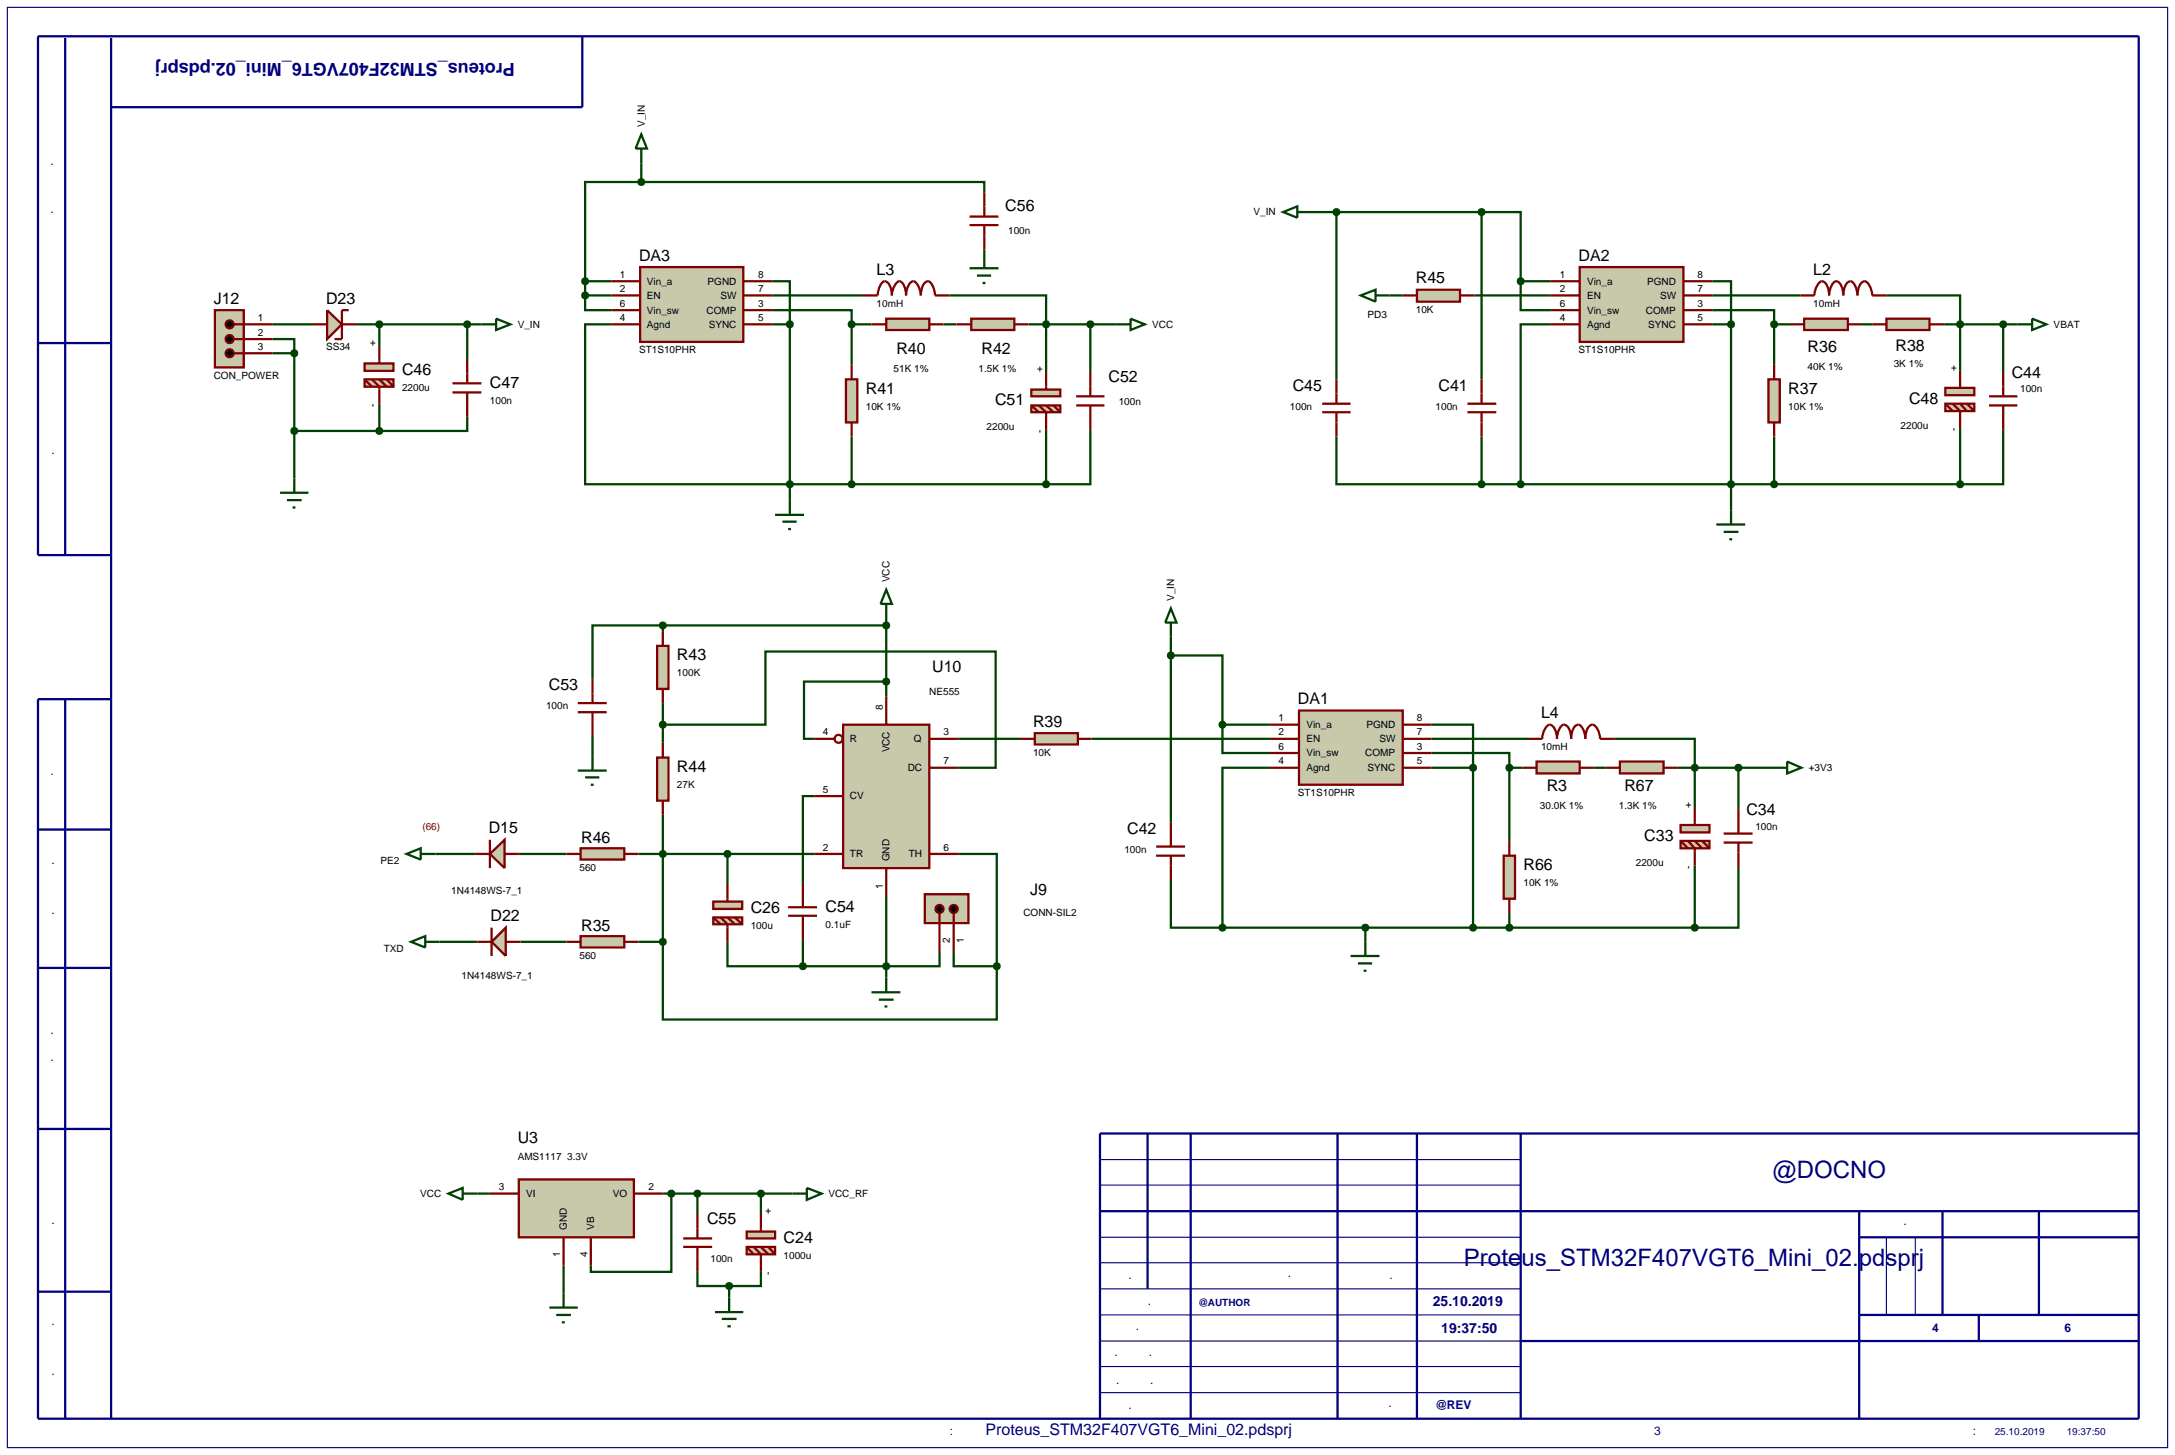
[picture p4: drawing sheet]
<svg xmlns="http://www.w3.org/2000/svg" width="384mm" height="257mm" viewBox="0 0 384 257" stroke-linecap="round" stroke-linejoin="round" font-family="sans-serif">
<path d="M1.3 1.3h381v254h-381zM194 218.2h74.2M194 209h74.2M194 204.5h74.2M332.7 218.2v13.7M337.8 218.2v13.7M194 222.7h74.2M194 231.9h74.2M194 236.5h74.2M194 227.3h74.2M194 241h74.2M194 245.6h74.2" fill="none" stroke="#000080" stroke-width=".2"/>
<g fill="none" stroke="#000080" stroke-width=".4">
<path d="M11.5 6.7v91.2M19.6 6.7v243.5M102.7 6.4v12.5h-83.1M6.7 60.5h12.9M19.6 97.9h-12.9v-91.5h370.5v243.8h-370.5v-126.9h12.9M11.5 123.3v126.9M6.7 146.3h12.9M6.7 170.7h12.9M6.7 199.1h12.9M202.4 199.9v27.4M210 199.9v50.3M235.9 199.9v50.3"/>
<path d="M249.9 199.9v50.3M268.2 199.9v50.3M377.2 199.9h-183.2v50.3M194 213.6h183.2M327.9 213.6v36.6M327.9 218.2h49.3M342.6 213.6v18.3M359.6 213.6v18.3M6.7 227.8h12.9M268.2 236.5h109M327.9 231.9h49.3M349 231.9v4.6"/>
</g>
<g fill="none" stroke="#004000" stroke-width=".4">
<path d="M113.1 32.1h60.5v1.8M113.1 32.1h-9.9v17.5M113.1 28.8v3.3M226.3 37.4l2.5-1v2zM228.8 37.4h32.5M235.7 37.4v29.5M261.3 37.4h6.9v12.2M261.3 37.4v29.5M48.1 59.8h3.8v2.5M48.1 57.2h7.1M62.8 57.2h22.1M66.9 57.2v3.8"/>
<path d="M82.4 57.2v6.1M103.2 52.1v2.6h4.6M103.2 52.1h4.6M103.2 49.6h4.6M103.2 49.6v2.5M107.8 57.2h-4.6v28.2h81.3M136.2 54.7h14v2.5M136.2 49.6h3.1v7.6M136.2 52.1h16M136.2 57.2h3.1M139.3 57.2v31M150.2 57.2h3.5"/>
<path d="M150.2 57.2v7.1M166.4 57.2h2.3M167.5 52.1h17v5.1l.2-.2v.5h-.2v8.1M173.6 44v.8M181.4 57.2h15.4M192.3 57.2v8.4M240 52.1l2.6-1v2.1zM242.6 52.1h4.8M260.1 52.1h13.4M268.2 49.6v5.1h5.3M268.2 49.6h5.3M273.5 57.2h-5.3v28.2"/>
<path d="M302 49.6h3.3v7.6M302 54.7h10.9v2.5M302 52.1h15.5M302 57.2h3.3M305.3 57.2v32.8M312.9 57.2v7.1M312.9 57.2h2.8M328.4 57.2h1.8M332.7 52.1h13v13.3M342.9 57.2h12.9M353.3 57.2v8.4M48.1 62.3h3.8"/>
<path d="M51.9 62.3v22.1M51.9 76h15M66.9 71.2v4.8M82.4 73.5v2.5h-15.5M150.2 77v8.4M184.5 75.8v9.6M192.3 75.8v9.6h-7.8M235.7 77v8.4h25.6M261.3 77v8.4M312.9 77v8.4M345.7 75.5v9.9M353.3 75.8v9.6h-7.6"/>
<path d="M261.3 85.4h84.4M116.9 110.3h-12.4v9.4M116.9 110.3v1M116.9 110.3h39.4M156.3 109v13.8M206.5 115.6h9.1v12.2M206.5 112.3v32.7M104.5 129.8v3.5M116.9 127.8h18.1v-12.9h40.6v20.5h-6.6M116.9 124v7M156.3 120.2h-14.5v10.1h1.8M169 130.3h10.9"/>
<path d="M192.5 130.3h31.5M215.6 127.8v5h8.4M215.6 127.8h8.4M224 135.4h-8.4v28.2M252.5 127.8h7.3v7.6M252.5 132.8h13.7v2.6M252.5 130.3h17M252.5 135.4h7.3M259.8 135.4v28.2M266.2 135.4v12.9M266.2 135.4h2.3M281.2 135.4h2"/>
<path d="M284.7 130.3h14.2v12.2M295.9 135.4h16.8M306.6 135.4v7.3M76.8 150.6h7.1M91.5 150.6h8.4M112.6 150.6h31M116.9 143.7v22.4M128.3 150.6v5.3M143.6 140.4h-2v15.3M156.3 158.2v14.2M169 150.6h6.8v19.8M206.5 155.2v8.4h9.1"/>
<path d="M298.9 152.6v11M306.6 152.9v10.7h-7.7M77.5 166.1h6.7M91.8 166.1h8.1M112.6 166.1h4.3M116.9 166.1v13.7h58.9v-9.4M128.3 166.1v4.3h13.3M141.6 165.8v4.6M165.7 167.9v2.5h-24.1M168.2 167.9v2.5h7.6M215.6 163.6h83.3M240.8 163.6v2.5"/>
<path d="M266.2 161v2.6M84.2 210.5h2.2M116.9 210.5h22.9M118.4 210.5v13.8h-14.2v-1.1M123 210.5v3.6M134.2 210.5v3.6M99.4 223.2v4.9M123 224.3v2.5h5.6M128.6 226.8v2M134.2 224.3v2.5h-5.6"/>
</g>
<path d="M258.8 72.7h5.1M258.8 71.2h5.1M261.3 66.9v4.3M261.3 72.7v4.3" fill="none" stroke="#800000" stroke-width=".4"/>
<path d="M249.9 51.1h7.6v2.1h-7.6z" fill="#c8c8aa" stroke="#800000" stroke-width=".4"/>
<path d="M247.4 52.1h2.5M257.5 52.1h2.6" fill="none" stroke="#800000" stroke-width=".4"/>
<path d="M311.9 66.9h2v7.6h-2z" fill="#c8c8aa" stroke="#800000" stroke-width=".4"/>
<path d="M312.9 64.3v2.6M312.9 74.5v2.5" fill="none" stroke="#800000" stroke-width=".4"/>
<path d="M332.7 56.2h7.6v2h-7.6z" fill="#c8c8aa" stroke="#800000" stroke-width=".4"/>
<path d="M317.5 52.1h2.5a2.73 2.73 0 0 1 1.3-2.5 1.5 1.5 0 0 1 1.1 1.3l.2 1.2a2.7 2.7 0 0 1 1.2-2.5 1.5 1.5 0 0 1 1.1 1.3l.2 1.2a3.1 3.1 0 0 1 .9-2.4l.4-.1a2.7 2.7 0 0 1 1.2 2.5 3.1 3.1 0 0 1 .9-2.4 .9 .9 0 0 1 1.2 .7l.4 1.1 .1 .6h2.5M330.2 57.2h2.5M340.3 57.2h2.6M350.8 71.5h5M350.8 69.9h5M353.3 65.6v4.3M353.3 71.5v4.3" fill="none" stroke="#800000" stroke-width=".4"/>
<path d="M355.8 57.2h2.6M358.4 56.2l2.5 1-2.5 1z" fill="none" stroke="#004000" stroke-width=".4"/>
<path d="M312.6 85l.3-.1-.5 .5zM312.9 84.9l.4 .2 .1 .3zM313.4 85.4l-.1 .3-.4 .2zM312.4 85.4l.5 .5-.3-.1z" fill="#004000" stroke="#004000" stroke-width=".4"/>
<path d="M312.9 84.9l.5 .5-.5 .5-.5-.5z" fill="#004000"/>
<path d="M345.4 56.8l.3-.1-.5 .5zM345.7 56.7l.4 .2 .1 .3zM346.2 57.2l-.1 .3-.4 .2zM345.2 57.2l.5 .5-.3-.1z" fill="#004000" stroke="#004000" stroke-width=".4"/>
<path d="M345.7 56.7l.5 .5-.5 .5-.5-.5z" fill="#004000"/>
<path d="M353 56.8l.3-.1-.5 .5zM353.3 56.7l.3 .1 .2 .4zM353.3 57.7l.5-.5-.2 .4zM352.8 57.2l.5 .5-.4-.2z" fill="#004000" stroke="#004000" stroke-width=".4"/>
<path d="M353.3 56.7l.5 .5-.5 .5-.5-.5z" fill="#004000"/>
<path d="M233.2 72.7h5M233.2 71.2h5M235.7 66.9v4.3M235.7 72.7v4.3" fill="none" stroke="#800000" stroke-width=".4"/>
<path d="M235.4 37l.3-.1-.5 .5zM235.7 36.9l.4 .2 .1 .3zM235.7 37.9l.5-.5-.2 .4zM235.2 37.4l.5 .5-.3-.1z" fill="#004000" stroke="#004000" stroke-width=".4"/>
<path d="M235.7 36.9l.5 .5-.5 .5-.5-.5z" fill="#004000"/>
<path d="M261 85l.3-.1-.5 .5zM261.3 84.9l.4 .2 .1 .3zM261.8 85.4l-.2 .4-.3 .1zM260.8 85.4l.5 .5-.4-.2z" fill="#004000" stroke="#004000" stroke-width=".4"/>
<path d="M261.3 84.9l.5 .5-.5 .5-.5-.5z" fill="#004000"/>
<path d="M37.9 54.7h5.1v10.1h-5.1z" fill="#c8c8aa" stroke="#800000" stroke-width=".4"/>
<path d="M41.2 57.2h6.9M41.2 59.8h6.9M41.2 62.3h6.9" fill="none" stroke="#800000" stroke-width=".4"/>
<g fill="#000" stroke="#800000" stroke-width=".4">
<path d="M40 56.7l.5-.2-.7 .7zM40.5 56.5a.68 .68 0 0 1 .7 .7zM41.2 57.2a.68 .68 0 0 1-.7 .7zM39.8 57.2l.7 .7a.68 .68 0 0 1-.7-.7z"/>
<path d="M40 59.3l.5-.2-.7 .7zM40.5 59.1a.68 .68 0 0 1 .7 .7zM40.5 60.5l.7-.7a.68 .68 0 0 1-.7 .7zM39.8 59.8l.7 .7a.68 .68 0 0 1-.7-.7z"/>
<path d="M40 61.8l.5-.2-.7 .7zM40.5 61.6a.68 .68 0 0 1 .7 .7zM41.2 62.3a.68 .68 0 0 1-.7 .7zM39.8 62.3l.7 .7a.68 .68 0 0 1-.7-.7z"/>
</g>
<path d="M40.5 56.5l.7 .7-.7 .7-.7-.7zM40.5 59.1l.7 .7-.7 .7-.7-.7zM40.5 61.6l.7 .7-.7 .7-.7-.7z" fill="#000"/>
<path d="M84.9 57.2h2.6M87.5 56.2l2.5 1-2.5 1zM49.4 86.9h5M50.6 88.2h2.6M51.6 89.5h.5M51.9 84.4v2.5" fill="none" stroke="#004000" stroke-width=".4"/>
<path d="M51.6 75.6l.3-.1-.5 .5zM51.9 75.5l.3 .1 .2 .4zM52.4 76l-.2 .4-.3 .1zM51.4 76l.5 .5-.3-.1z" fill="#004000" stroke="#004000" stroke-width=".4"/>
<path d="M51.9 75.5l.5 .5-.5 .5-.5-.5z" fill="#004000"/>
<path d="M79.8 69.2h5.1M79.8 67.6h5.1M82.4 63.3v4.3M82.4 69.2v4.3" fill="none" stroke="#800000" stroke-width=".4"/>
<g fill="#c8c8aa" stroke="#800000" stroke-width=".4">
<path d="M343.1 68.4h5.1v1.3h-5.1z"/>
<path d="M343.1 71.2h5.1v1.3h-5.1z"/>
</g>
<path d="M343.1 71.2l1.3 1.3M344.4 71.2l1.3 1.3v3M345.7 65.4v3M345.7 71.2l1.2 1.3M346.9 71.2l1.3 1.3" fill="none" stroke="#800000" stroke-width=".4"/>
<path d="M345.4 85l.3-.1-.5 .5zM345.7 84.9l.4 .2 .1 .3zM346.2 85.4l-.1 .3-.4 .2zM345.2 85.4l.5 .5-.3-.1z" fill="#004000" stroke="#004000" stroke-width=".4"/>
<path d="M345.7 84.9l.5 .5-.5 .5-.5-.5z" fill="#004000"/>
<path d="M136.7 90.8h5.1M138 92h2.5M139 93.3h.5M139.3 88.2v2.6" fill="none" stroke="#004000" stroke-width=".4"/>
<path d="M182.5 129.3h7.6v2h-7.6z" fill="#c8c8aa" stroke="#800000" stroke-width=".4"/>
<path d="M179.9 130.3h2.6M190.1 130.3h2.4" fill="none" stroke="#800000" stroke-width=".4"/>
<path d="M149.2 66.9h2v7.6h-2z" fill="#c8c8aa" stroke="#800000" stroke-width=".4"/>
<path d="M150.2 64.3v2.6M150.2 74.5v2.5" fill="none" stroke="#800000" stroke-width=".4"/>
<path d="M171.3 56.2h7.6v2h-7.6z" fill="#c8c8aa" stroke="#800000" stroke-width=".4"/>
<path d="M152.2 52.1h2.6a2.7 2.7 0 0 1 1.2-2.5 1.5 1.5 0 0 1 1.1 1.3l.2 1.2a2.73 2.73 0 0 1 1.3-2.5 1.49 1.49 0 0 1 1 1.3l.2 1.2a2.4 2.4 0 0 1 1.3-2.5 2.73 2.73 0 0 1 1.3 2.5 3.1 3.1 0 0 1 .9-2.4l.4-.1a2.7 2.7 0 0 1 1.2 2.5h2.6M168.7 57.2h2.6M178.9 57.2h2.5M189.8 71.5h5M189.8 69.9h5M192.3 65.6v4.3M192.3 71.5v4.3" fill="none" stroke="#800000" stroke-width=".4"/>
<path d="M196.8 57.2h2.6M199.4 56.2l2.5 1-2.5 1z" fill="none" stroke="#004000" stroke-width=".4"/>
<path d="M149.9 85l.3-.1-.5 .5zM150.2 84.9l.4 .2 .1 .3zM150.7 85.4l-.2 .4-.3 .1zM149.7 85.4l.5 .5-.3-.1z" fill="#004000" stroke="#004000" stroke-width=".4"/>
<path d="M150.2 84.9l.5 .5-.5 .5-.5-.5z" fill="#004000"/>
<path d="M184.2 56.8l.3-.1-.5 .5zM184.5 56.7l.3 .1 .2 .4zM185 57.2l-.2 .4-.3 .1zM184 57.2l.5 .5-.4-.2z" fill="#004000" stroke="#004000" stroke-width=".4"/>
<path d="M184.5 56.7l.5 .5-.5 .5-.5-.5z" fill="#004000"/>
<path d="M192 56.8l.3-.1-.5 .5zM192.3 56.7l.3 .1 .2 .4zM192.3 57.7l.5-.5-.2 .4zM191.8 57.2l.5 .5-.4-.2z" fill="#004000" stroke="#004000" stroke-width=".4"/>
<path d="M192.3 56.7l.5 .5-.5 .5-.5-.5z" fill="#004000"/>
<path d="M104.5 119.7v4.3M101.9 125.6h5.1M101.9 124h5.1M104.5 125.6v4.2" fill="none" stroke="#800000" stroke-width=".4"/>
<path d="M148.7 127.8h15.2v25.3h-15.2z" fill="#c8c8aa" stroke="#800000" stroke-width=".4"/>
<g fill="none" stroke="#800000" stroke-width=".4">
<path d="M143.6 130.3h3.5M156.3 122.8v5M163.9 130.3h5.1M163.9 135.4h5.1M143.6 150.6h5.1M143.6 140.4h5.1M156.3 153.1v5.1M163.9 150.6h5.1"/>
<circle cx="147.9" cy="130.3" r=".7"/>
</g>
<path d="M115.9 113.9h2v7.6h-2z" fill="#c8c8aa" stroke="#800000" stroke-width=".4"/>
<path d="M116.9 111.3v2.6M116.9 121.5v2.5" fill="none" stroke="#800000" stroke-width=".4"/>
<path d="M115.9 133.6h2v7.6h-2z" fill="#c8c8aa" stroke="#800000" stroke-width=".4"/>
<path d="M116.9 131v2.6M116.9 141.2v2.5" fill="none" stroke="#800000" stroke-width=".4"/>
<path d="M116.6 127.4l.3-.1-.5 .5zM116.9 127.3l.4 .2 .1 .3zM117.4 127.8l-.2 .4-.3 .1zM116.4 127.8l.5 .5-.3-.1z" fill="#004000" stroke="#004000" stroke-width=".4"/>
<path d="M116.9 127.3l.5 .5-.5 .5-.5-.5z" fill="#004000"/>
<path d="M156.3 104l1 2.5h-2zM156.3 106.5v2.5" fill="none" stroke="#004000" stroke-width=".4"/>
<path d="M156 119.8l.3-.1-.5 .5zM156.3 119.7l.3 .1 .2 .4zM156.8 120.2l-.2 .4-.3 .1zM155.8 120.2l.5 .5-.4-.2z" fill="#004000" stroke="#004000" stroke-width=".4"/>
<path d="M156.3 119.7l.5 .5-.5 .5-.5-.5z" fill="#004000"/>
<path d="M153.7 175h5.1M155 176.3h2.6M156 177.5h.5M156.3 172.4v2.6" fill="none" stroke="#004000" stroke-width=".4"/>
<path d="M156 109.9l.3-.1-.5 .5zM156.3 109.8l.3 .1 .2 .4zM156.8 110.3l-.2 .4-.3 .1zM155.8 110.3l.5 .5-.4-.2z" fill="#004000" stroke="#004000" stroke-width=".4"/>
<path d="M155.8 110.3l.5-.5 .5 .5-.5 .5z" fill="#004000"/>
<path d="M116.6 150.2l.3-.1-.5 .5zM116.9 150.1l.4 .2 .1 .3zM117.4 150.6l-.2 .4-.3 .1zM116.4 150.6l.5 .5-.3-.1z" fill="#004000" stroke="#004000" stroke-width=".4"/>
<path d="M116.9 150.1l.5 .5-.5 .5-.5-.5z" fill="#004000"/>
<path d="M102.4 149.6h7.7v2h-7.7z" fill="#c8c8aa" stroke="#800000" stroke-width=".4"/>
<path d="M99.9 150.6h2.5M110.1 150.6h2.5" fill="none" stroke="#800000" stroke-width=".4"/>
<path d="M86.4 150.6l2.6-2.5v5z" fill="#c8c8aa" stroke="#800000" stroke-width=".4"/>
<path d="M83.9 150.6h2.5M86.4 148.1v5M89 150.6h2.5M139 160h5.1M141.6 155.7v4.3M139 161.5h5.1M141.6 161.5v4.3" fill="none" stroke="#800000" stroke-width=".4"/>
<path d="M156 170l.3-.1-.5 .5zM156.3 169.9l.3 .1 .2 .4zM156.8 170.4l-.2 .4-.3 .1zM155.8 170.4l.5 .5-.3-.1z" fill="#004000" stroke="#004000" stroke-width=".4"/>
<path d="M156.3 169.9l.5 .5-.5 .5-.5-.5z" fill="#004000"/>
<path d="M71.7 150.6l2.5-1v2zM74.2 150.6h2.6" fill="none" stroke="#004000" stroke-width=".4"/>
<path d="M116.6 109.9l.3-.1-.5 .5zM116.9 109.8l.3 .1 .2 .4zM117.4 110.3l-.1 .3-.4 .2zM116.4 110.3l.5 .5-.4-.2z" fill="#004000" stroke="#004000" stroke-width=".4"/>
<path d="M116.4 110.3l.5-.5 .5 .5-.5 .5z" fill="#004000"/>
<path d="M101.9 135.9h5.1M103.2 137.1h2.5M104.2 138.4h.5M104.5 133.3v2.6" fill="none" stroke="#004000" stroke-width=".4"/>
<path d="M163.1 157.7h7.7v5.1h-7.7z" fill="#c8c8aa" stroke="#800000" stroke-width=".4"/>
<path d="M171 39.7h5.1M171 38.2h5.1M173.6 33.9v4.3M173.6 39.7v4.3M165.7 161v6.9M168.2 161v6.9" fill="none" stroke="#800000" stroke-width=".4"/>
<g fill="#000" stroke="#800000" stroke-width=".4">
<path d="M165.2 159.8l.5-.2-.7 .7zM165.7 159.6a.68 .68 0 0 1 .7 .7zM166.4 160.3a.68 .68 0 0 1-.7 .7zM165 160.3l.7 .7a.68 .68 0 0 1-.7-.7z"/>
<path d="M167.7 159.8l.5-.2-.7 .7zM168.2 159.6a.68 .68 0 0 1 .7 .7zM168.2 161l.7-.7a.68 .68 0 0 1-.7 .7zM167.5 160.3l.7 .7a.68 .68 0 0 1-.7-.7z"/>
</g>
<path d="M165.7 159.6l.7 .7-.7 .7-.7-.7zM168.2 159.6l.7 .7-.7 .7-.7-.7z" fill="#000"/>
<path d="M171 47.3h5.1M172.3 48.6h2.5M173.3 49.9h.5M173.6 44.8v2.5" fill="none" stroke="#004000" stroke-width=".4"/>
<path d="M112.7 31.8l.4-.2-.5 .5zM113.1 31.6l.3 .1 .2 .4zM113.1 32.6l.5-.5-.2 .4zM112.6 32.1l.5 .5-.3-.1z" fill="#004000" stroke="#004000" stroke-width=".4"/>
<path d="M112.6 32.1l.5-.5 .5 .5-.5 .5z" fill="#004000"/>
<path d="M175.5 170l.3-.1-.5 .5zM175.8 169.9l.4 .2 .1 .3zM176.3 170.4l-.2 .4-.3 .1zM175.3 170.4l.5 .5-.3-.1z" fill="#004000" stroke="#004000" stroke-width=".4"/>
<path d="M175.8 169.9l.5 .5-.5 .5-.5-.5z" fill="#004000"/>
<path d="M91.5 208h20.3v10.2h-20.3z" fill="#c8c8aa" stroke="#800000" stroke-width=".4"/>
<path d="M86.4 210.5h5.1M99.4 218.2v5M104.2 218.2v5M111.8 210.5h5.1M120.5 219.9h5.1M120.5 218.4h5.1M123 214.1v4.3M123 219.9v4.4" fill="none" stroke="#800000" stroke-width=".4"/>
<path d="M79.1 210.5l2.5-1v2.1zM81.6 210.5h2.6M139.8 210.5h2.5M142.3 209.5l2.6 1-2.6 1.1zM96.9 230.6h5M98.1 231.9h2.6M99.1 233.2h.5M99.4 228.1v2.5M126.1 231.4h5M127.3 232.6h2.6M128.3 233.9h.6M128.6 228.8v2.6" fill="none" stroke="#004000" stroke-width=".4"/>
<path d="M122.6 210.2l.4-.2-.5 .5zM123 210l.4 .2 .1 .3zM123 211l.5-.5-.2 .4zM122.5 210.5l.5 .5-.4-.2z" fill="#004000" stroke="#004000" stroke-width=".4"/>
<path d="M122.5 210.5l.5-.5 .5 .5-.5 .5z" fill="#004000"/>
<path d="M118 210.2l.4-.2-.5 .5zM118.4 210l.4 .2 .1 .3zM118.9 210.5l-.1 .3-.4 .2zM117.9 210.5l.5 .5-.4-.2z" fill="#004000" stroke="#004000" stroke-width=".4"/>
<path d="M117.9 210.5l.5-.5 .5 .5-.5 .5z" fill="#004000"/>
<g fill="#c8c8aa" stroke="#800000" stroke-width=".4">
<path d="M181.9 68.7h5.1v1.2h-5.1z"/>
<path d="M181.9 71.5h5.1v1.2h-5.1z"/>
</g>
<path d="M181.9 71.5l1.3 1.2M183.2 71.5l1.3 1.2v3.1M184.5 65.6v3.1M184.5 71.5l1.3 1.2M185.8 71.5l1.2 1.2" fill="none" stroke="#800000" stroke-width=".4"/>
<path d="M184.2 85l.3-.1-.5 .5zM184.5 84.9l.3 .1 .2 .4zM185 85.4l-.2 .4-.3 .1zM184 85.4l.5 .5-.4-.2z" fill="#004000" stroke="#004000" stroke-width=".4"/>
<path d="M184.5 84.9l.5 .5-.5 .5-.5-.5z" fill="#004000"/>
<path d="M51.6 61.9l.3-.1-.5 .5zM51.9 61.8l.3 .1 .2 .4zM52.4 62.3l-.2 .4-.3 .1zM51.4 62.3l.5 .5-.4-.2z" fill="#004000" stroke="#004000" stroke-width=".4"/>
<path d="M51.9 61.8l.5 .5-.5 .5-.5-.5z" fill="#004000"/>
<path d="M206.5 107.3l1 2.5h-2zM206.5 109.8v2.5M238.2 168.6h5.1M239.5 169.9h2.5M240.5 171.2h.5M240.8 166.1v2.5" fill="none" stroke="#004000" stroke-width=".4"/>
<path d="M265.2 150.9h2v7.6h-2z" fill="#c8c8aa" stroke="#800000" stroke-width=".4"/>
<path d="M266.2 148.3v2.6M266.2 158.5v2.5" fill="none" stroke="#800000" stroke-width=".4"/>
<path d="M285.7 134.3h7.7v2.1h-7.7z" fill="#c8c8aa" stroke="#800000" stroke-width=".4"/>
<path d="M283.2 135.4h2.5M293.4 135.4h2.5" fill="none" stroke="#800000" stroke-width=".4"/>
<path d="M240.4 163.3l.4-.2-.5 .5zM240.8 163.1l.3 .1 .2 .4zM241.3 163.6l-.1 .3-.4 .2zM240.3 163.6l.5 .5-.3-.1z" fill="#004000" stroke="#004000" stroke-width=".4"/>
<path d="M240.3 163.6l.5-.5 .5 .5-.5 .5z" fill="#004000"/>
<path d="M269.5 130.3h2.5a2.6 2.6 0 0 1 1.3-2.5 2.31 2.31 0 0 1 1.3 2.5 2.58 2.58 0 0 1 1.2-2.5 1.44 1.44 0 0 1 1.1 1.3l.2 1.2a2.98 2.98 0 0 1 .9-2.4 .85 .85 0 0 1 1.2 .7l.3 1.1 .1 .6a2.98 2.98 0 0 1 .9-2.4 .91 .91 0 0 1 1.2 .7l.4 1.1 .1 .6h2.5M203.9 150.9h5.1M203.9 149.3h5.1M206.5 145v4.3M206.5 150.9v4.3" fill="none" stroke="#800000" stroke-width=".4"/>
<path d="M312.7 135.4h2.5M315.2 134.3l2.5 1.1-2.5 1z" fill="none" stroke="#004000" stroke-width=".4"/>
<path d="M265.8 163.3l.4-.2-.5 .5zM266.2 163.1l.4 .2 .1 .3zM266.7 163.6l-.1 .3-.4 .2zM265.7 163.6l.5 .5-.3-.1z" fill="#004000" stroke="#004000" stroke-width=".4"/>
<path d="M265.7 163.6l.5-.5 .5 .5-.5 .5z" fill="#004000"/>
<path d="M298.5 135.1l.4-.2-.5 .5zM298.9 134.9l.4 .2 .1 .3zM299.4 135.4l-.1 .3-.4 .2zM298.4 135.4l.5 .5-.3-.1z" fill="#004000" stroke="#004000" stroke-width=".4"/>
<path d="M298.4 135.4l.5-.5 .5 .5-.5 .5z" fill="#004000"/>
<path d="M82 56.9l.4-.2-.5 .5zM82.4 56.7l.4 .2 .1 .3zM82.9 57.2l-.1 .3-.4 .2zM81.9 57.2l.5 .5-.3-.1z" fill="#004000" stroke="#004000" stroke-width=".4"/>
<path d="M81.9 57.2l.5-.5 .5 .5-.5 .5z" fill="#004000"/>
<path d="M113.1 23.7l1 2.5h-2zM113.1 26.2v2.6" fill="none" stroke="#004000" stroke-width=".4"/>
<path d="M57.7 54.7l2.6 2.5-2.6 2.6z" fill="#c8c8aa" stroke="#800000" stroke-width=".4"/>
<path d="M55.2 57.2h2.5M60.3 57.2h2.5M61.5 54.7h-1.2v5.1h-1.3M304 148.6h5.1M304 147h5.1M306.6 142.7v4.3M306.6 148.6v4.3" fill="none" stroke="#800000" stroke-width=".4"/>
<g fill="#c8c8aa" stroke="#800000" stroke-width=".4">
<path d="M296.4 145.5h5.1v1.3h-5.1z"/>
<path d="M296.4 148.3h5.1v1.3h-5.1z"/>
</g>
<path d="M296.4 148.3l1.3 1.3M297.7 148.3l1.2 1.3v3M298.9 142.5v3M298.9 148.3l1.3 1.3M300.2 148.3l1.3 1.3" fill="none" stroke="#800000" stroke-width=".4"/>
<path d="M298.5 163.3l.4-.2-.5 .5zM298.9 163.1l.4 .2 .1 .3zM299.4 163.6l-.1 .3-.4 .2zM298.4 163.6l.5 .5-.3-.1z" fill="#004000" stroke="#004000" stroke-width=".4"/>
<path d="M298.4 163.6l.5-.5 .5 .5-.5 .5z" fill="#004000"/>
<path d="M306.3 135l.3-.1-.5 .5zM306.6 134.9l.3 .1 .2 .4zM306.6 135.9l.5-.5-.2 .4zM306.1 135.4l.5 .5-.4-.2z" fill="#004000" stroke="#004000" stroke-width=".4"/>
<path d="M306.6 134.9l.5 .5-.5 .5-.5-.5z" fill="#004000"/>
<g fill="#c8c8aa" stroke="#800000" stroke-width=".4">
<path d="M64.3 64.1h5.1v1.3h-5.1z"/>
<path d="M64.3 66.9h5.1v1.3h-5.1z"/>
</g>
<path d="M64.3 66.9l1.3 1.3M65.6 66.9l1.3 1.3v3M66.9 61v3.1M66.9 66.9l1.3 1.3M68.2 66.9l1.2 1.3" fill="none" stroke="#800000" stroke-width=".4"/>
<path d="M66.5 56.9l.4-.2-.5 .5zM66.9 56.7l.4 .2 .1 .3zM67.4 57.2l-.2 .4-.3 .1zM66.4 57.2l.5 .5-.3-.1z" fill="#004000" stroke="#004000" stroke-width=".4"/>
<path d="M66.4 57.2l.5-.5 .5 .5-.5 .5z" fill="#004000"/>
<path d="M66.5 75.7l.4-.2-.5 .5zM66.9 75.5l.3 .1 .2 .4zM67.4 76l-.2 .4-.3 .1zM66.4 76l.5 .5-.3-.1z" fill="#004000" stroke="#004000" stroke-width=".4"/>
<path d="M66.4 76l.5-.5 .5 .5-.5 .5z" fill="#004000"/>
<path d="M229.1 125.3h18.3v13.1h-18.3z" fill="#c8c8aa" stroke="#800000" stroke-width=".4"/>
<path d="M224 127.8h5.1M224 130.3h5.1M224 132.8h5.1M224 135.4h5.1M247.4 127.8h5.1M247.4 130.3h5.1M247.4 132.8h5.1M247.4 135.4h5.1" fill="none" stroke="#800000" stroke-width=".4"/>
<path d="M215.2 163.3l.4-.2-.5 .5zM215.6 163.1l.3 .1 .2 .4zM216.1 163.6l-.1 .3-.4 .2zM215.1 163.6l.5 .5-.3-.1z" fill="#004000" stroke="#004000" stroke-width=".4"/>
<path d="M215.1 163.6l.5-.5 .5 .5-.5 .5z" fill="#004000"/>
<path d="M206.1 115.3l.4-.2-.5 .5zM206.5 115.1l.3 .1 .2 .4zM206.5 116.1l.5-.5-.2 .4zM206 115.6l.5 .5-.4-.2z" fill="#004000" stroke="#004000" stroke-width=".4"/>
<path d="M206 115.6l.5-.5 .5 .5-.5 .5z" fill="#004000"/>
<path d="M215.2 127.5l.4-.2-.5 .5zM215.6 127.3l.4 .2 .1 .3zM216.1 127.8l-.1 .3-.4 .2zM215.1 127.8l.5 .5-.3-.1z" fill="#004000" stroke="#004000" stroke-width=".4"/>
<path d="M215.1 127.8l.5-.5 .5 .5-.5 .5z" fill="#004000"/>
<path d="M259.5 163.2l.3-.1-.5 .5zM259.8 163.1l.3 .1 .2 .4zM260.3 163.6l-.2 .4-.3 .1zM259.3 163.6l.5 .5-.4-.2z" fill="#004000" stroke="#004000" stroke-width=".4"/>
<path d="M259.3 163.6l.5-.5 .5 .5-.5 .5z" fill="#004000"/>
<path d="M259.5 135l.3-.1-.5 .5zM259.8 134.9l.3 .1 .2 .4zM260.3 135.4l-.2 .4-.3 .1zM259.3 135.4l.5 .5-.4-.2z" fill="#004000" stroke="#004000" stroke-width=".4"/>
<path d="M259.8 134.9l.5 .5-.5 .5-.5-.5z" fill="#004000"/>
<path d="M271 134.3h7.6v2.1h-7.6z" fill="#c8c8aa" stroke="#800000" stroke-width=".4"/>
<path d="M268.5 135.4h2.5M278.6 135.4h2.6" fill="none" stroke="#800000" stroke-width=".4"/>
<path d="M265.8 135.1l.4-.2-.5 .5zM266.2 134.9l.4 .2 .1 .3zM266.7 135.4l-.1 .3-.4 .2zM265.7 135.4l.5 .5-.3-.1z" fill="#004000" stroke="#004000" stroke-width=".4"/>
<path d="M265.7 135.4l.5-.5 .5 .5-.5 .5z" fill="#004000"/>
<path d="M278.6 47.1h18.3v13.2h-18.3z" fill="#c8c8aa" stroke="#800000" stroke-width=".4"/>
<path d="M273.5 49.6h5.1M273.5 52.1h5.1M273.5 54.7h5.1M273.5 57.2h5.1M296.9 49.6h5.1M296.9 52.1h5.1M296.9 54.7h5.1M296.9 57.2h5.1" fill="none" stroke="#800000" stroke-width=".4"/>
<path d="M267.9 49.2l.3-.1-.5 .5zM268.2 49.1l.4 .2 .1 .3zM268.7 49.6l-.1 .3-.4 .2zM267.7 49.6l.5 .5-.4-.2z" fill="#004000" stroke="#004000" stroke-width=".4"/>
<path d="M268.2 49.1l.5 .5-.5 .5-.5-.5z" fill="#004000"/>
<path d="M267.9 85l.3-.1-.5 .5zM268.2 84.9l.4 .2 .1 .3zM268.7 85.4l-.2 .4-.3 .1zM267.7 85.4l.5 .5-.3-.1z" fill="#004000" stroke="#004000" stroke-width=".4"/>
<path d="M268.2 84.9l.5 .5-.5 .5-.5-.5z" fill="#004000"/>
<path d="M261 37l.3-.1-.5 .5zM261.3 36.9l.4 .2 .1 .3zM261.8 37.4l-.2 .4-.3 .1zM260.8 37.4l.5 .5-.4-.2z" fill="#004000" stroke="#004000" stroke-width=".4"/>
<path d="M261.3 36.9l.5 .5-.5 .5-.5-.5z" fill="#004000"/>
<path d="M305 85l.3-.1-.5 .5zM305.3 84.9l.3 .1 .2 .4zM305.3 85.9l.5-.5-.2 .4zM304.8 85.4l.5 .5-.4-.2z" fill="#004000" stroke="#004000" stroke-width=".4"/>
<path d="M305.3 84.9l.5 .5-.5 .5-.5-.5z" fill="#004000"/>
<path d="M305 56.8l.3-.1-.5 .5zM305.3 56.7l.3 .1 .2 .4zM305.3 57.7l.5-.5-.2 .4zM304.8 57.2l.5 .5-.4-.2z" fill="#004000" stroke="#004000" stroke-width=".4"/>
<path d="M305.3 56.7l.5 .5-.5 .5-.5-.5z" fill="#004000"/>
<path d="M318.2 56.2h7.7v2h-7.7z" fill="#c8c8aa" stroke="#800000" stroke-width=".4"/>
<path d="M315.7 57.2h2.5M325.9 57.2h2.5" fill="none" stroke="#800000" stroke-width=".4"/>
<path d="M312.6 56.8l.3-.1-.5 .5zM312.9 56.7l.4 .2 .1 .3zM313.4 57.2l-.1 .3-.4 .2zM312.4 57.2l.5 .5-.3-.1z" fill="#004000" stroke="#004000" stroke-width=".4"/>
<path d="M312.4 57.2l.5-.5 .5 .5-.5 .5z" fill="#004000"/>
<path d="M112.9 47.1h18.2v13.2h-18.2z" fill="#c8c8aa" stroke="#800000" stroke-width=".4"/>
<path d="M107.8 49.6h5.1M107.8 52.1h5.1M107.8 54.7h5.1M107.8 57.2h5.1M131.1 49.6h5.1M131.1 52.1h5.1M131.1 54.7h5.1M131.1 57.2h5.1" fill="none" stroke="#800000" stroke-width=".4"/>
<path d="M102.9 49.2l.3-.1-.5 .5zM103.2 49.1l.3 .1 .2 .4zM103.2 50.1l.5-.5-.2 .4zM102.7 49.6l.5 .5-.4-.2z" fill="#004000" stroke="#004000" stroke-width=".4"/>
<path d="M103.2 49.1l.5 .5-.5 .5-.5-.5z" fill="#004000"/>
<path d="M102.9 51.7l.3-.1-.5 .5zM103.2 51.6l.3 .1 .2 .4zM103.2 52.6l.5-.5-.2 .4zM102.7 52.1l.5 .5-.3-.1z" fill="#004000" stroke="#004000" stroke-width=".4"/>
<path d="M103.2 51.6l.5 .5-.5 .5-.5-.5z" fill="#004000"/>
<path d="M139 85l.3-.1-.5 .5zM139.3 84.9l.3 .1 .2 .4zM139.3 85.9l.5-.5-.2 .4zM138.8 85.4l.5 .5-.3-.1z" fill="#004000" stroke="#004000" stroke-width=".4"/>
<path d="M139.3 84.9l.5 .5-.5 .5-.5-.5z" fill="#004000"/>
<path d="M156.3 56.2h7.6v2h-7.6z" fill="#c8c8aa" stroke="#800000" stroke-width=".4"/>
<path d="M153.7 57.2h2.6M163.9 57.2h2.5" fill="none" stroke="#800000" stroke-width=".4"/>
<path d="M149.8 56.9l.4-.2-.5 .5zM150.2 56.7l.4 .2 .1 .3zM150.7 57.2l-.2 .4-.3 .1zM149.7 57.2l.5 .5-.3-.1z" fill="#004000" stroke="#004000" stroke-width=".4"/>
<path d="M149.7 57.2l.5-.5 .5 .5-.5 .5z" fill="#004000"/>
<path d="M139 56.8l.3-.1-.5 .5zM139.3 56.7l.3 .1 .2 .4zM139.8 57.2l-.2 .4-.3 .1zM138.8 57.2l.5 .5-.3-.1z" fill="#004000" stroke="#004000" stroke-width=".4"/>
<path d="M139.3 56.7l.5 .5-.5 .5-.5-.5z" fill="#004000"/>
<path d="M302.7 92.5h5.1M304 93.8h2.6M305 95.1h.5M305.3 90v2.5" fill="none" stroke="#004000" stroke-width=".4"/>
<path d="M89.2 163.6v5l-2.5-2.5z" fill="#c8c8aa" stroke="#800000" stroke-width=".4"/>
<path d="M84.2 166.1h2.5M86.7 163.6v5M89.2 166.1h2.6" fill="none" stroke="#800000" stroke-width=".4"/>
<path d="M102.4 165.1h7.7v2h-7.7z" fill="#c8c8aa" stroke="#800000" stroke-width=".4"/>
<path d="M99.9 166.1h2.5M110.1 166.1h2.5" fill="none" stroke="#800000" stroke-width=".4"/>
<path d="M72.5 166.1l2.5-1v2zM75 166.1h2.5" fill="none" stroke="#004000" stroke-width=".4"/>
<path d="M116.6 165.7l.3-.1-.5 .5zM116.9 165.6l.4 .2 .1 .3zM117.4 166.1l-.2 .4-.3 .1zM116.4 166.1l.5 .5-.3-.1z" fill="#004000" stroke="#004000" stroke-width=".4"/>
<path d="M116.9 165.6l.5 .5-.5 .5-.5-.5z" fill="#004000"/>
<g fill="#c8c8aa" stroke="#800000" stroke-width=".4">
<path d="M131.7 217.2h5v1.2h-5z"/>
<path d="M131.7 219.9h5v1.3h-5z"/>
</g>
<path d="M131.7 219.9l1.2 1.3M132.9 219.9l1.3 1.3v3.1M134.2 214.1v3.1M134.2 219.9l1.3 1.3M135.5 219.9l1.2 1.3" fill="none" stroke="#800000" stroke-width=".4"/>
<path d="M133.8 210.2l.4-.2-.5 .5zM134.2 210l.4 .2 .1 .3zM134.2 211l.5-.5-.2 .4zM133.7 210.5l.5 .5-.3-.1z" fill="#004000" stroke="#004000" stroke-width=".4"/>
<path d="M134.2 210l.5 .5-.5 .5-.5-.5z" fill="#004000"/>
<path d="M128.3 226.4l.3-.1-.5 .5zM128.6 226.3l.4 .2 .1 .3zM128.6 227.3l.5-.5-.2 .4zM128.1 226.8l.5 .5-.3-.1z" fill="#004000" stroke="#004000" stroke-width=".4"/>
<path d="M128.6 226.3l.5 .5-.5 .5-.5-.5z" fill="#004000"/>
<g fill="#c8c8aa" stroke="#800000" stroke-width=".4">
<path d="M125.8 159h5.1v1.3h-5.1z"/>
<path d="M125.8 161.8h5.1v1.2h-5.1z"/>
</g>
<path d="M128.3 155.9v3.1M125.8 161.8l1.3 1.2M127.1 161.8l1.2 1.2v3.1M128.3 161.8l1.3 1.2M129.6 161.8l1.3 1.2" fill="none" stroke="#800000" stroke-width=".4"/>
<path d="M128 150.2l.3-.1-.5 .5zM128.3 150.1l.4 .2 .1 .3zM128.8 150.6l-.2 .4-.3 .1zM127.8 150.6l.5 .5-.3-.1z" fill="#004000" stroke="#004000" stroke-width=".4"/>
<path d="M128.3 150.1l.5 .5-.5 .5-.5-.5z" fill="#004000"/>
<path d="M141.3 170l.3-.1-.5 .5zM141.6 169.9l.4 .2 .1 .3zM141.6 170.9l.5-.5-.1 .3zM141.1 170.4l.5 .5-.3-.1z" fill="#004000" stroke="#004000" stroke-width=".4"/>
<path d="M141.6 169.9l.5 .5-.5 .5-.5-.5z" fill="#004000"/>
<g font-size="4.2" fill="#000080">
<text x="312.6" y="207.8">@DOCNO</text>
<text x="258.2" y="223.2">Proteus_STM32F407VGT6_Mini_02.pdsprj</text>
</g>
<text font-size="3.2" fill="#000080" x="90.8" y="11.2" transform="rotate(-180 90.8 11.2)">Proteus_STM32F407VGT6_Mini_02.pdsprj</text>
<g font-size="2.8">
<text x="177.3" y="37.2">C56</text>
<text x="112.7" y="46">DA3</text>
<text x="278.4" y="46">DA2</text>
<text x="37.7" y="53.6">J12</text>
<text x="57.5" y="53.6">D23</text>
<text x="154.6" y="48.5">L3</text>
<text x="249.7" y="50">R45</text>
<text x="319.8" y="48.5">L2</text>
<text x="158.1" y="62.5">R40</text>
<text x="173.1" y="62.5">R42</text>
<text x="318.8" y="62.2">R36</text>
<text x="334.3" y="62">R38</text>
<text x="70.9" y="66.2">C46</text>
<text x="86.4" y="68.5">C47</text>
<text x="152.7" y="69.5">R41</text>
<text x="175.5" y="71.5">C51</text>
<text x="195.5" y="67.4">C52</text>
<text x="228" y="69">C45</text>
<text x="253.7" y="69">C41</text>
<text x="315.4" y="69.5">R37</text>
<text x="336.7" y="71.3">C48</text>
<text x="354.8" y="66.7">C44</text>
<text x="119.4" y="116.5">R43</text>
<text x="164.4" y="118.6">U10</text>
<text x="96.8" y="121.8">C53</text>
<text x="228.9" y="124.2">DA1</text>
<text x="182.2" y="128.2">R39</text>
<text x="271.8" y="126.7">L4</text>
<text x="119.4" y="136.2">R44</text>
<text x="272.8" y="139.6">R3</text>
<text x="286.5" y="139.6">R67</text>
<text x="308" y="143.8">C34</text>
<text x="86.2" y="147">D15</text>
<text x="102.5" y="148.7">R46</text>
<text x="198.8" y="147.1">C42</text>
<text x="290" y="148.4">C33</text>
<text x="268.7" y="153.5">R66</text>
<text x="132.4" y="161.1">C26</text>
<text x="145.6" y="160.8">C54</text>
<text x="181.7" y="157.8">J9</text>
<text x="86.5" y="162.5">D22</text>
<text x="102.5" y="164.2">R35</text>
<text x="91.3" y="201.7">U3</text>
<text x="124.7" y="215.9">C55</text>
<text x="138.2" y="219.2">C24</text>
</g>
<text font-size="2.8" fill="#000080" x="173.8" y="253.2">Proteus_STM32F407VGT6_Mini_02.pdsprj</text>
<g font-size="2.5" fill="#000080">
<text x="252.7" y="230.3">25.10.2019</text>
<text x="254.2" y="235">19:37:50</text>
</g>
<g font-size="2.1" fill="#000080">
<text x="9.3" y="42.7" transform="rotate(-90 9.3 42.7)">Перв. примен.</text>
<text x="9.5" y="86.3" transform="rotate(-90 9.5 86.3)">Справ. №</text>
<text x="9.3" y="141.9" transform="rotate(-90 9.3 141.9)">Подп. и дата</text>
<text x="9.5" y="165.2" transform="rotate(-90 9.5 165.2)">Инв. № дубл.</text>
<text x="9.3" y="192.2" transform="rotate(-90 9.3 192.2)">Взам. инв. №</text>
<text x="9.5" y="221.1" transform="rotate(-90 9.5 221.1)">Подп. и дата</text>
<text x="332.2" y="216.1">Лит.</text>
<text x="195.1" y="225.5">Изм.</text>
<text x="218.4" y="225.2">№ докум.</text>
<text x="240" y="225.5">Подп.</text>
<text x="195.3" y="230.1">Разраб.</text>
<text x="195.3" y="234.6">Пров.</text>
<text x="195.3" y="239.2">Т.контр.</text>
<text x="340.8" y="234.9">4</text>
<text x="364.1" y="234.9">6</text>
<text x="195.3" y="244">Н.контр.</text>
<text x="9.5" y="246.5" transform="rotate(-90 9.5 246.5)">Инв. № подл.</text>
<text x="195.6" y="248.4">Утв.</text>
<text x="239" y="248.1">Ревиз.</text>
<text x="253.1" y="248.4">@REV</text>
<text x="154" y="253">Файл проекта:</text>
<text x="282.2" y="253.1">Формат А3</text>
<text x="339.3" y="253.1">Изменен:</text>
</g>
<g font-size="1.8">
<text x="113.7" y="22.4" transform="rotate(-90 113.7 22.4)">V_IN</text>
<text x="177.8" y="41.3">100n</text>
<text x="221.1" y="38">V_IN</text>
<text x="109.3" y="49">1</text>
<text x="109.3" y="51.5">2</text>
<text x="114.1" y="50.2">Vin_a</text>
<text x="114.1" y="52.7">EN</text>
<text x="124.8" y="50.2">PGND</text>
<text x="127.1" y="52.7">SW</text>
<text x="133.7" y="49">8</text>
<text x="133.7" y="51.5">7</text>
<text x="275.1" y="49">1</text>
<text x="275.1" y="51.5">2</text>
<text x="279.9" y="50.2">Vin_a</text>
<text x="279.9" y="52.7">EN</text>
<text x="290.5" y="50.2">PGND</text>
<text x="292.8" y="52.7">SW</text>
<text x="299.4" y="49">8</text>
<text x="299.4" y="51.5">7</text>
<text x="45.5" y="56.6">1</text>
<text x="45.5" y="59.2">2</text>
<text x="91.3" y="57.8">V_IN</text>
<text x="109.3" y="56.6">4</text>
<text x="109.3" y="54.1">6</text>
<text x="114.1" y="57.8">Agnd</text>
<text x="114.1" y="55.3">Vin_sw</text>
<text x="124.6" y="55.3">COMP</text>
<text x="125" y="57.8">SYNC</text>
<text x="133.7" y="54.1">3</text>
<text x="133.7" y="56.6">5</text>
<text x="154.6" y="54.2">10mH</text>
<text x="203.2" y="57.8">VCC</text>
<text x="241.2" y="56.1">PD3</text>
<text x="249.7" y="55.2">10K</text>
<text x="275.1" y="56.6">4</text>
<text x="275.1" y="54.1">6</text>
<text x="279.9" y="57.8">Agnd</text>
<text x="279.9" y="55.3">Vin_sw</text>
<text x="290.3" y="55.3">COMP</text>
<text x="290.7" y="57.8">SYNC</text>
<text x="299.4" y="54.1">3</text>
<text x="299.4" y="56.6">5</text>
<text x="319.8" y="54.2">10mH</text>
<text x="362.2" y="57.8">VBAT</text>
<text x="45.5" y="61.7">3</text>
<text x="57.5" y="61.8">SS34</text>
<text x="66.3" y="61" transform="rotate(-90 66.3 61)">+</text>
<text x="112.7" y="62.3">ST1S10PHR</text>
<text x="157.6" y="65.6">51K 1%</text>
<text x="172.6" y="65.6">1.5K 1%</text>
<text x="183.9" y="65.6" transform="rotate(-90 183.9 65.6)">+</text>
<text x="278.4" y="62.3">ST1S10PHR</text>
<text x="318.8" y="65.3">40K 1%</text>
<text x="334" y="64.8">3K 1%</text>
<text x="345.1" y="65.4" transform="rotate(-90 345.1 65.4)">+</text>
<text x="37.7" y="66.9">CON_POWER</text>
<text x="66.3" y="71.8" transform="rotate(-90 66.3 71.8)">-</text>
<text x="70.9" y="69">2200u</text>
<text x="86.4" y="71.3">100n</text>
<text x="197.3" y="71.5">100n</text>
<text x="356.3" y="69.2">100n</text>
<text x="152.7" y="72.3">10K 1%</text>
<text x="174" y="75.8">2200u</text>
<text x="183.9" y="76.4" transform="rotate(-90 183.9 76.4)">-</text>
<text x="227.5" y="72.3">100n</text>
<text x="253.2" y="72.3">100n</text>
<text x="315.4" y="72.3">10K 1%</text>
<text x="335.2" y="75.6">2200u</text>
<text x="345.1" y="76.1" transform="rotate(-90 345.1 76.1)">-</text>
<text x="156.9" y="102.7" transform="rotate(-90 156.9 102.7)">VCC</text>
<text x="207.1" y="106" transform="rotate(-90 207.1 106)">V_IN</text>
<text x="119.4" y="119.3">100K</text>
<text x="96.3" y="125.1">100n</text>
<text x="155.7" y="125.3" transform="rotate(-90 155.7 125.3)">8</text>
<text x="163.9" y="122.5">NE555</text>
<text x="145.1" y="129.7">4</text>
<text x="149.9" y="130.9">R</text>
<text x="161.2" y="130.9">Q</text>
<text x="166.4" y="129.7">3</text>
<text x="225.5" y="127.2">1</text>
<text x="225.5" y="129.7">2</text>
<text x="230.4" y="128.4">Vin_a</text>
<text x="230.4" y="130.9">EN</text>
<text x="241" y="128.4">PGND</text>
<text x="243.3" y="130.9">SW</text>
<text x="249.9" y="127.2">8</text>
<text x="249.9" y="129.7">7</text>
<text x="156.9" y="132.7" transform="rotate(-90 156.9 132.7)">VCC</text>
<text x="160.1" y="136">DC</text>
<text x="166.4" y="134.8">7</text>
<text x="182.2" y="133.3">10K</text>
<text x="225.5" y="134.8">4</text>
<text x="225.5" y="132.2">6</text>
<text x="230.4" y="136">Agnd</text>
<text x="230.4" y="133.4">Vin_sw</text>
<text x="240.8" y="133.4">COMP</text>
<text x="241.2" y="136">SYNC</text>
<text x="249.9" y="132.2">3</text>
<text x="249.9" y="134.8">5</text>
<text x="271.8" y="132.3">10mH</text>
<text x="319" y="136">+3V3</text>
<text x="119.4" y="139">27K</text>
<text x="145.1" y="139.8">5</text>
<text x="149.9" y="141">CV</text>
<text x="228.9" y="140.4">ST1S10PHR</text>
<text x="271.6" y="142.7">30.0K 1%</text>
<text x="285.5" y="142.7">1.3K 1%</text>
<text x="298.3" y="142.5" transform="rotate(-90 298.3 142.5)">+</text>
<text x="145.1" y="150">2</text>
<text x="166.4" y="150">6</text>
<text x="309.6" y="146.4">100n</text>
<text x="67.1" y="152.4">PE2</text>
<text x="102.2" y="153.6">560</text>
<text x="149.9" y="151.2">TR</text>
<text x="156.9" y="151.9" transform="rotate(-90 156.9 151.9)">GND</text>
<text x="160.3" y="151.2">TH</text>
<text x="198.3" y="150.4">100n</text>
<text x="288.5" y="152.7">2200u</text>
<text x="298.3" y="153.2" transform="rotate(-90 298.3 153.2)">-</text>
<text x="79.6" y="157.7">1N4148WS-7_1</text>
<text x="155.7" y="156.7" transform="rotate(-90 155.7 156.7)">1</text>
<text x="180.5" y="161.6">CONN-SIL2</text>
<text x="268.7" y="156.3">10K 1%</text>
<text x="67.7" y="167.9">TXD</text>
<text x="132.4" y="163.9">100u</text>
<text x="145.6" y="163.6">0.1uF</text>
<text x="167.5" y="166.3" transform="rotate(-90 167.5 166.3)">2</text>
<text x="170" y="166.3" transform="rotate(-90 170 166.3)">1</text>
<text x="81.4" y="172.7">1N4148WS-7_1</text>
<text x="102.2" y="169.1">560</text>
<text x="88" y="209.9">3</text>
<text x="91.3" y="204.5">AMS1117 3.3V</text>
<text x="114.4" y="209.9">2</text>
<text x="74.1" y="211.1">VCC</text>
<text x="92.8" y="211.1">VI</text>
<text x="108.1" y="211.1">VO</text>
<text x="136" y="214.1" transform="rotate(-90 136 214.1)">+</text>
<text x="146.1" y="211.1">VCC_RF</text>
<text x="98.8" y="221.7" transform="rotate(-90 98.8 221.7)">1</text>
<text x="100" y="216.9" transform="rotate(-90 100 216.9)">GND</text>
<text x="103.6" y="221.7" transform="rotate(-90 103.6 221.7)">4</text>
<text x="104.8" y="216.9" transform="rotate(-90 104.8 216.9)">VB</text>
<text x="138.2" y="222">1000u</text>
<text x="125.3" y="222.6">100n</text>
<text x="136" y="224.9" transform="rotate(-90 136 224.9)">-</text>
</g>
<text font-size="1.8" fill="#800000" x="74.5" y="146.3">(66)</text>
<g font-size="1.8" fill="#000080">
<text x="211.3" y="230.4">@AUTHOR</text>
<text x="351.8" y="253.1">25.10.2019</text>
<text x="364.5" y="253.1">19:37:50</text>
</g>
</svg>
